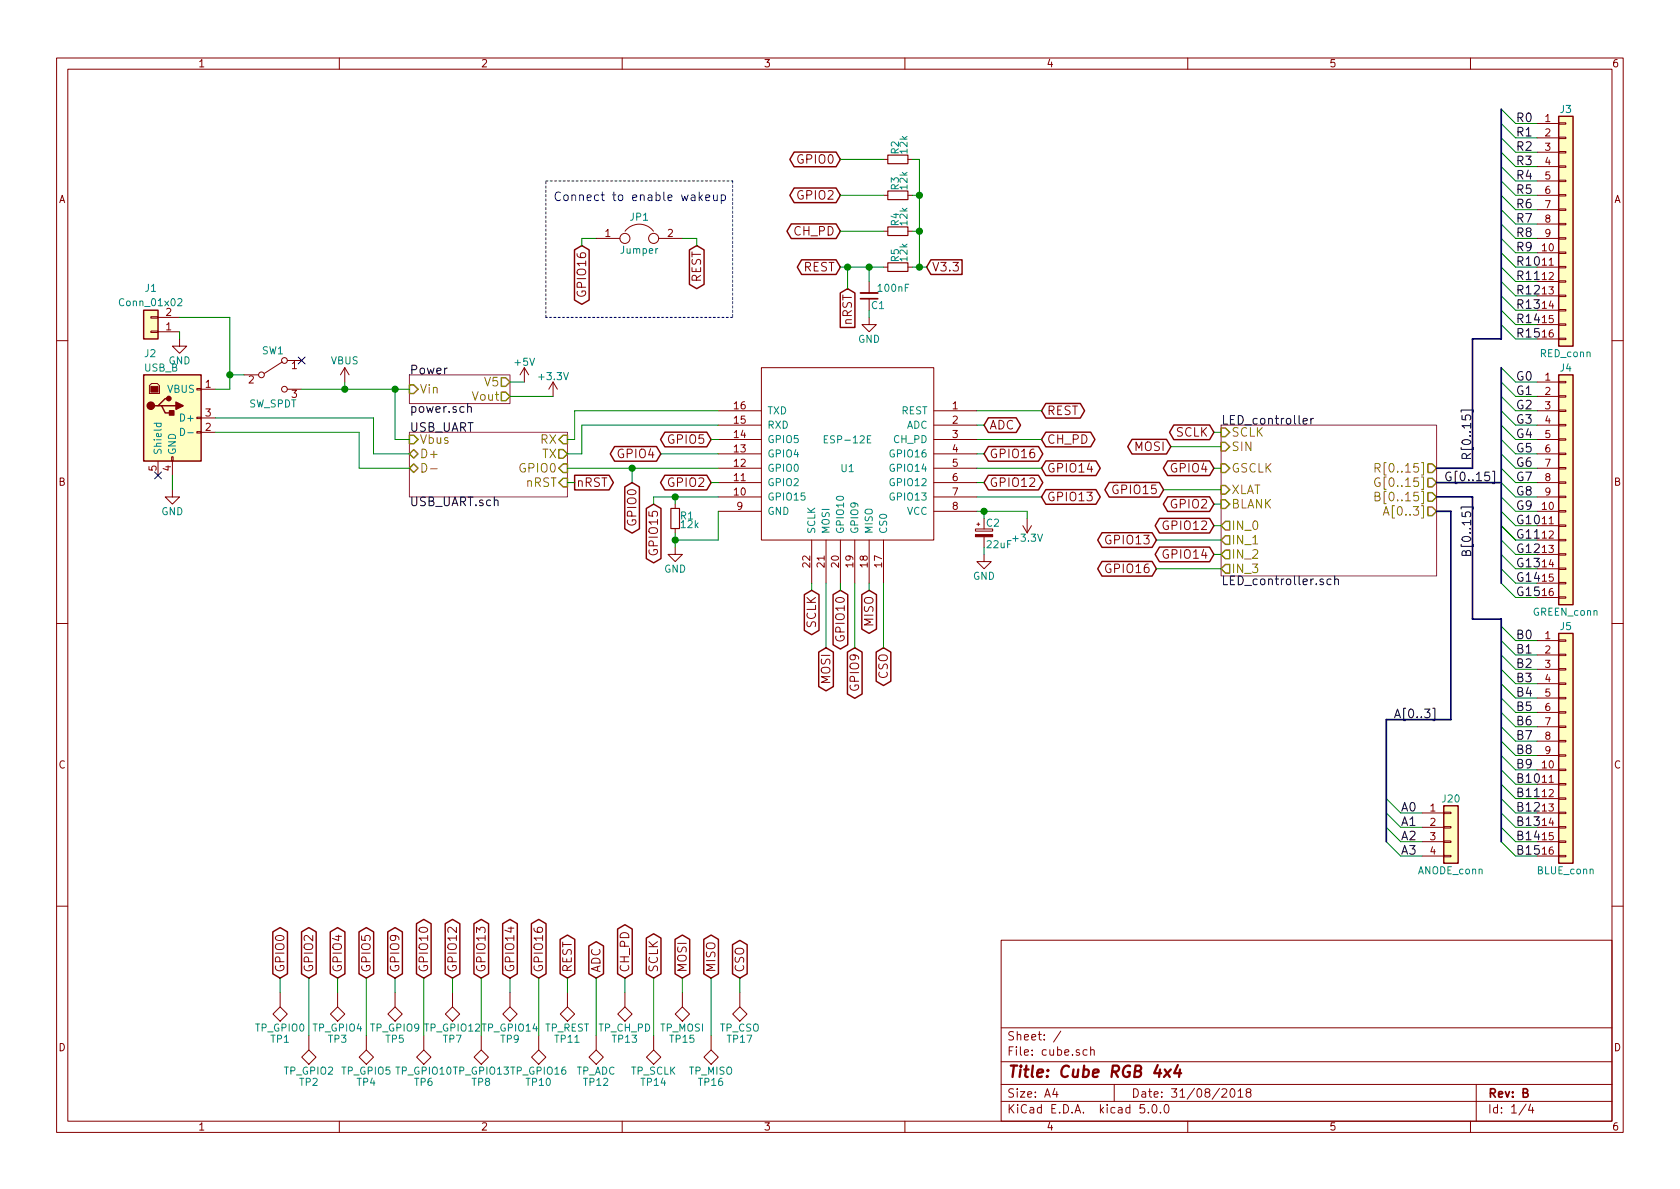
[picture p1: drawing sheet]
<svg xmlns="http://www.w3.org/2000/svg" width="297mm" height="210mm" viewBox="0 0 297 210" stroke-linecap="round" stroke-linejoin="round" font-family="sans-serif">
<g fill="none" stroke="#840000" stroke-width=".18">
<path d="M10 10.3h277v189.9h-277zM12 12.2h273v186.1h-273zM60 10.3v1.9M110 10.3v1.9M160 10.3v1.9M210 10.3v1.9M260 10.3v1.9M156.2 34.5h.8M156.2 28.2h.8M160.5 34.5h.8M160.5 28.2h.8M271.8 21.8h3.8"/>
<path d="M271.8 24.4h3.8M271.8 26.9h3.8M271.8 29.5h3.8M271.8 32h3.8M271.8 34.5h3.8M271.8 37.1h3.8M271.8 39.6h3.8M275.6 39.5h1.3v.2h-1.3zM275.6 37h1.3v.2h-1.3zM275.6 34.4h1.3v.3h-1.3zM275.6 31.9h1.3v.2h-1.3zM275.6 29.3h1.3v.3h-1.3z"/>
<path d="M275.6 26.8h1.3v.2h-1.3zM275.6 24.3h1.3v.2h-1.3zM275.6 21.7h1.3v.3h-1.3zM26.7 56h1.2v.3h-1.2zM26.7 58.5h1.2v.3h-1.2zM27.9 58.7h3.8M27.9 56.1h3.8M31.7 59.9v1.3h1.3l-1.3 1.3-1.2-1.3h1.2M105.4 42.2h4.2M110.5 40.9a3.2 3.2 0 0 1 5 0M116.5 42.2h4.1M153.7 56.1v1.3h1.2l-1.2 1.3-1.3-1.3h1.3"/>
<path d="M153.7 49.8v2M156.2 47.2h.8M156.2 40.9h.8M160.5 47.2h.8M160.5 40.9h.8M271.8 44.7h3.8M271.8 47.2h3.8M271.8 49.8h3.8M271.8 52.3h3.8M271.8 54.9h3.8M271.8 57.4h3.8M271.8 59.9h3.8"/>
<path d="M271.8 42.2h3.8M275.6 59.8h1.3v.3h-1.3zM275.6 57.3h1.3v.2h-1.3zM275.6 54.7h1.3v.3h-1.3zM275.6 52.2h1.3v.2h-1.3zM275.6 49.7h1.3v.2h-1.3zM275.6 47.1h1.3v.3h-1.3zM275.6 44.6h1.3v.2h-1.3zM275.6 42h1.3v.3h-1.3zM10 60.2h2M26.4 68.2l.4-.4h1l.4 .4v1.4h-1.8zM34.8 76.3h.8v.3h-.8z"/>
<path d="M34.8 73.8h.8v.2h-.8zM34.8 68.7h.8v.3h-.8zM35.6 68.8h2.5M35.6 76.4h2.5M35.6 73.9h2.5M43.2 66.3h2.5M49.9 64l-3.2 2M50.8 68.8h2.5M50.8 63.7h2.5M61 65l-.8 1.3M61 65v2.6M61 65l.7 1.3"/>
<path d="M92.7 65l-.8 1.3M92.7 65v2.6M92.7 65l.8 1.3M97.8 67.6l-.8 1.2M97.8 67.6v2.5M97.8 67.6l.8 1.2M127 72.6h7.6M127 77.7h7.6M127 75.2h7.6M134.6 65h30.5v30.5h-30.5zM165.1 72.6h7.6M165.1 77.7h7.6"/>
<path d="M165.1 75.2h7.6M271.8 72.6h3.8M271.8 77.7h3.8M271.8 75.2h3.8M271.8 67.6h3.8M271.8 70.1h3.8M275.6 77.6h1.3v.2h-1.3zM275.6 75.1h1.3v.2h-1.3zM275.6 72.5h1.3v.3h-1.3zM275.6 70h1.3v.2h-1.3zM275.6 67.4h1.3v.3h-1.3zM285 60.2h2"/>
<path d="M27.9 81.5v2.6M30.4 80.8h.2v.7h-.2zM30.5 86.6v1.3h1.2l-1.2 1.2-1.3-1.2h1.3M30.5 81.5v2.6M119.4 96.8v1.2h1.2l-1.2 1.3-1.3-1.3h1.3M119.4 89.1v.8M119.4 93.5v.7M127 87.9h7.6M127 85.3h7.6M127 82.8h7.6M127 80.3h7.6M127 90.4h7.6"/>
<path d="M143.5 95.5v7.6M146 95.5v7.6M148.6 95.5v7.6M151.1 95.5v7.6M153.7 95.5v7.6M156.2 95.5v7.6M165.1 87.9h7.6M165.1 85.3h7.6M165.1 82.8h7.6M165.1 80.3h7.6M165.1 90.4h7.6M172.5 93.5h3v.4h-3z"/>
<path d="M172.7 92.7h.5M173 92.5v.5M174 98v1.3h1.3l-1.3 1.3-1.3-1.3h1.3M174 94.9v1.9M180.8 93l.8 1.2M181.6 91.7v2.5M182.4 93l-.8 1.2M271.8 87.9h3.8M271.8 85.3h3.8M271.8 82.8h3.8M271.8 80.3h3.8M271.8 90.4h3.8"/>
<path d="M271.8 93h3.8M271.8 95.5h3.8M271.8 98h3.8M275.6 97.9h1.3v.3h-1.3zM275.6 95.4h1.3v.2h-1.3zM275.6 92.8h1.3v.3h-1.3zM275.6 90.3h1.3v.2h-1.3zM275.6 87.8h1.3v.2h-1.3zM275.6 85.2h1.3v.3h-1.3zM275.6 82.7h1.3v.2h-1.3zM275.6 80.1h1.3v.3h-1.3zM10 110.3h2"/>
<path d="M271.8 100.6h3.8M271.8 103.1h3.8M271.8 105.7h3.8M271.8 113.3h3.8M271.8 115.8h3.8M271.8 118.4h3.8M275.6 105.5h1.3v.3h-1.3zM275.6 103h1.3v.2h-1.3zM275.6 100.5h1.3v.2h-1.3zM275.6 118.2h1.3v.3h-1.3zM275.6 115.7h1.3v.2h-1.3zM275.6 113.2h1.3v.2h-1.3z"/>
<path d="M285 110.3h2M271.8 136.1h3.8M271.8 138.7h3.8M271.8 120.9h3.8M271.8 123.4h3.8M271.8 126h3.8M271.8 128.5h3.8M271.8 131.1h3.8M271.8 133.6h3.8M275.6 138.6h1.3v.2h-1.3zM275.6 136h1.3v.3h-1.3zM275.6 133.5h1.3v.2h-1.3z"/>
<path d="M275.6 130.9h1.3v.3h-1.3zM275.6 128.4h1.3v.2h-1.3zM275.6 125.9h1.3v.2h-1.3zM275.6 123.3h1.3v.3h-1.3zM275.6 120.8h1.3v.2h-1.3zM251.5 143.8h3.8M251.5 146.3h3.8M251.5 148.8h3.8M251.5 151.4h3.8M255.3 151.3h1.2v.2h-1.2zM255.3 148.7h1.2v.3h-1.2zM255.3 146.2h1.2v.2h-1.2z"/>
<path d="M255.3 143.6h1.2v.3h-1.2zM271.8 141.2h3.8M271.8 143.8h3.8M271.8 146.3h3.8M271.8 148.8h3.8M271.8 151.4h3.8M275.6 151.3h1.3v.2h-1.3zM275.6 148.7h1.3v.3h-1.3zM275.6 146.2h1.3v.2h-1.3zM275.6 143.6h1.3v.3h-1.3zM275.6 141.1h1.3v.2h-1.3zM10 160.2h2"/>
<path d="M49.5 178l1.3 1.3-1.3 1.3-1.2-1.3zM49.5 175.5v2.5M58.4 179.3l1.3-1.3 1.3 1.3-1.3 1.3zM59.7 175.5v2.5M69.8 178l1.3 1.3-1.3 1.3-1.2-1.3zM69.8 175.5v2.5M80 178l1.3 1.3-1.3 1.3-1.3-1.3zM80 175.5v2.5M88.9 179.3l1.3-1.3 1.2 1.3-1.2 1.3zM90.2 175.5v2.5M99.1 179.3l1.2-1.3 1.3 1.3-1.3 1.3zM100.3 175.5v2.5"/>
<path d="M110.5 178l1.3 1.3-1.3 1.3-1.3-1.3zM110.5 175.5v2.5M119.4 179.3l1.2-1.3 1.3 1.3-1.3 1.3zM120.6 175.5v2.5M129.5 179.3l1.3-1.3 1.3 1.3-1.3 1.3zM130.8 175.5v2.5M177 166.3h108v32h-108zM285 160.2h2M53.3 186.9l1.3-1.2 1.3 1.2-1.3 1.3zM54.6 183.1v2.6M60 198.3v1.9M63.5 186.9l1.3-1.2 1.2 1.2-1.2 1.3z"/>
<path d="M64.8 183.1v2.6M73.7 186.9l1.2-1.2 1.3 1.2-1.3 1.3zM74.9 183.1v2.6M83.8 186.9l1.3-1.2 1.3 1.2-1.3 1.3zM85.1 183.1v2.6M94 186.9l1.2-1.2 1.3 1.2-1.3 1.3zM95.2 183.1v2.6M104.1 186.9l1.3-1.2 1.3 1.2-1.3 1.3zM105.4 183.1v2.6M110 198.3v1.9M114.3 186.9l1.3-1.2 1.2 1.2-1.2 1.3zM115.6 183.1v2.6"/>
<path d="M124.5 186.9l1.2-1.2 1.3 1.2-1.3 1.3zM125.7 183.1v2.6M160 198.3v1.9M177 194.8h108M177 191.8h108M177 187.8h108M177 181.8h108M186.5 192.5l-.4 1h1M186.8 193v1M187.6 182.3l-1.3 2M192.2 185.7l-.4-.1-.3 .3 .1 .6h.6M192.8 185.7l.3-.1 .3 .1 .1 .9"/>
<path d="M192.8 185.1v1.5M197 191.8v3M202.3 195.3h-.7l-.1 .7 .3-.1 .5 .1 .1 .2-.1 .5-.2 .1-.6-.1M203 196.7v.1M203.8 195.5l.2-.2a.8 .8 0 0 1 .6 .8 .8 .8 0 0 1-.6 .7l-.2-.1-.1-.4zM205.2 196.7v.1M206 195.5l.3-.2a.94 .94 0 0 1 0 1.5 .79 .79 0 0 1-.3-1.3zM210 198.3v1.9M216.1 192.7l.2-.2h.3l.2 .2 .1 .3-.9 1h.9M217.7 192.6l.1-.1a.8 .8 0 0 1 .6 .8 .8 .8 0 0 1-.6 .7 1 1 0 0 1-.1-1.4zM218.9 193l.4-.5v1.5M218.9 194h.9"/>
<path d="M220.6 193.2l-.3-.3 .1-.2a.48 .48 0 0 1 .7-.1l.1 .2-.1 .3-.6 .1a.48 .48 0 0 0-.1 .7l.2 .1 .5-.1 .1-.4-.3-.3M260 198.3v1.9M261 191.8v6.5M269.8 195.2l-1.2 2M270.6 195.2l-.3 1.1h.9M271 195.8v1"/>
<circle cx="110.5" cy="42.2" r=".89"/>
<circle cx="115.6" cy="42.2" r=".89"/>
<circle cx="46.2" cy="66.3" r=".51"/>
<circle cx="50.3" cy="63.7" r=".51"/>
<circle cx="50.3" cy="68.8" r=".51"/>
</g>
<path d="M205.9 189.1l.9 1.3M207 189.1l-1.2 1.3M208.3 188.3l-.7 1.5h1.2M208.6 189.1l-.1 1.3" fill="none" stroke="#840000" stroke-width=".41"/>
<path d="M72.4 66.3h17.8v5.1h-17.8zM72.4 76.4h27.9v11.5h-27.9zM215.9 75.2h38.1v26.6h-38.1z" fill="none" stroke="#840084" stroke-width=".18"/>
<g fill="none" stroke="#000" stroke-width=".18">
<path d="M82.7 72l.2-.1 .4 .1v.9M82.7 71.4v1.5M230.4 74.5l.7-.2v-.2l-.5-.1-.2 .2 .1 .7h.6M231.8 74v1M232.2 74l-.3 .1-.1 .2M258.3 72.9v-.4h2.2v.4M258.5 73.5v.7l.7 .1-.1-.3v-.5l.3-.1 .5 .1 .1 .2v.3l-.1 .3M259.2 97.7l.1-.2 .2-.1h.4l.1 .2v.6h-1.5l.1-.7h.5l.1 .7M263.9 83.3h.4v2.2h-.4M235.3 102.5l-.4-.1-.3 .3v.4l.2 .2h.5M236 102.5h.1a.37 .37 0 0 1 .6 .1v.8M236 101.9v1.5"/>
<path d="M253.3 125.2h.4v2.2h-.4M271.3 140.9h.9"/>
</g>
<g fill="none" stroke="#848400" stroke-width=".25">
<path d="M72.4 68.1h.8l.7 .7-.7 .8h-.8zM72.4 77h.8l.7 .7-.7 .8h-.8zM88.6 69.3h.8l.8 .8-.8 .8h-.8zM88.6 66.8h.8l.8 .8-.8 .7h-.8zM98.8 79.5h.8l.7 .8-.7 .7h-.8zM99.6 77h.7v1.5h-.7l-.8-.8zM215.9 75.7h.8l.7 .7-.7 .8h-.8zM215.9 78.2h.8l.7 .8-.7 .8h-.8zM72.4 80.3l.8-.8 .7 .8-.7 .7zM72.4 82.8l.8-.8 .7 .8-.7 .8zM99.6 84.6h.7v1.5h-.7l-.8-.8zM99.6 82h.7v1.6h-.7l-.8-.8z"/>
<path d="M215.9 82h.8l.7 .8-.7 .8h-.8zM215.9 88.4h.8l.7 .7-.7 .8h-.8zM215.9 85.8h.8l.7 .8-.7 .8h-.8zM216.7 94.7h.7v1.6h-.7l-.8-.8zM216.7 92.2h.7v1.5h-.7l-.8-.7zM216.7 97.3h.7v1.5h-.7l-.8-.8zM216.7 99.8h.7v1.5h-.7l-.8-.7zM252.5 87.1h.7l.8 .8-.8 .7h-.7zM252.5 82h.7l.8 .8-.8 .8h-.7zM252.5 84.6h.7l.8 .7-.8 .8h-.7zM252.5 89.7h.7l.8 .7-.8 .8h-.7z"/>
</g>
<path d="M74.6 82a.77 .77 0 0 1 .9 .7 .77 .77 0 0 1-.9 .8zM76.1 82.9h1.2M243.1 87.8l.8-.2v-.3l-.1-.2-.7-.1v1.6h.6l.3-.3a.41 .41 0 0 0-.4-.5M243.1 82.7h.8l.1-.2-.1-.4-.2-.1h-.6v1.5M243.5 82.7l.5 .8M243.9 84.6a.71 .71 0 0 0-.9 .7 .71 .71 0 0 0 .9 .6l.1-.5h-.3M244.6 91.1l.5-1.5 .5 1.5M244.7 90.7h.8" fill="none" stroke="#848400" stroke-width=".18"/>
<g fill="#ffffc2" stroke="#ffffc2" stroke-width=".18">
<path d="M25.4 66.3h10.2v15.2h-10.2z"/>
<path d="M25.4 54.9h2.5v5h-2.5z"/>
<path d="M275.6 20.6h2.5v40.6h-2.5z"/>
<path d="M275.6 66.3h2.5v40.6h-2.5z"/>
<path d="M275.6 112h2.5v40.6h-2.5z"/>
<path d="M255.3 142.5h2.5v10.1h-2.5z"/>
</g>
<g fill="none" stroke="#840000" stroke-width=".25">
<path d="M139.9 39.6h7.9l.8 1.3-.8 1.3h-7.9l-.8-1.3zM140.4 33.2h7.4l.8 1.3-.8 1.3h-7.4l-.8-1.3zM140.4 26.9h7.4l.8 1.3-.8 1.3h-7.4l-.8-1.3zM275.6 20.6h2.5v40.6h-2.5zM25.4 54.9h2.5v5h-2.5zM101.6 44.2l1.3-.8 1.3 .8v8.9l-1.3 .7-1.3-.7zM121.9 44.2l1.3-.8 1.3 .8v6.1l-1.3 .7-1.3-.7zM141.7 45.9h6.1l.8 1.3-.8 1.3h-6.1l-.7-1.3zM148.6 51.8l1.3-.8 1.3 .8v6.1h-2.6zM164.6 45.9h5.5v2.6h-5.5l-.8-1.3zM25.4 66.3h10.2v15.2h-10.2zM27.9 71.7h.7l.6 1.3h1.3"/>
<path d="M28.6 71.7h2.5M29.8 70.5h-.6l-1.3 1.2h-.6M108.7 79h7.4l.7 1.3-.7 1.3h-7.4l-.8-1.3zM117.6 76.4h7.4l.7 1.3-.7 1.3h-7.4l-.8-1.3zM174.8 79h8.8l.8 1.3-.8 1.3h-8.8l-.8-1.3zM174.8 73.9h4.9l.7 1.3-.7 1.3h-4.9l-.8-1.3zM184.9 76.4h7.9l.8 1.3-.8 1.3h-7.9l-.8-1.3zM184.9 71.3h6.1l.8 1.3-.8 1.3h-6.1l-.8-1.3zM200.2 77.7h6l.8 1.3-.8 1.3h-6l-.8-1.3zM207.5 75.2h6.4l.7 1.2-.7 1.3h-6.4l-.7-1.3zM275.6 66.3h2.5v40.6h-2.5zM101.6 84h6.1l.8 1.3-.8 1.3h-6.1z"/>
<path d="M110.5 86.1l1.3-.8 1.3 .8v7.4l-1.3 .8-1.3-.8zM114.3 89.9l1.3-.8 1.3 .8v8.9l-1.3 .7-1.3-.7zM117.6 84h7.4l.7 1.3-.7 1.3h-7.4l-.8-1.3zM174.8 84h8.8l.8 1.3-.8 1.3h-8.8l-.8-1.3zM184.9 81.5h8.9l.7 1.3-.7 1.3h-8.9l-.8-1.3zM184.9 86.6h8.9l.7 1.3-.7 1.3h-8.9l-.8-1.3zM194.8 94.2h8.9l.8 1.3-.8 1.3h-8.9l-.7-1.3zM194.8 99.3h8.9l.8 1.3-.8 1.3h-8.9l-.7-1.3zM196.1 85.3h8.9l.7 1.3-.7 1.3h-8.9l-.7-1.3zM205 91.7h8.9l.7 1.3-.7 1.3h-8.9l-.8-1.3zM205 96.7h8.9l.7 1.3-.7 1.3h-8.9l-.8-1.3zM206.5 81.5h7.4l.7 1.3-.7 1.3h-7.4l-.8-1.3z"/>
<path d="M206.5 87.9h7.4l.7 1.2-.7 1.3h-7.4l-.8-1.3zM142.2 105.2l1.3-.8 1.3 .8v6.3l-1.3 .7-1.3-.7zM144.8 115.3l1.2-.8 1.3 .8v6.1l-1.3 .8-1.2-.8zM147.3 105.2l1.3-.8 1.3 .8v8.8l-1.3 .8-1.3-.8zM149.8 115.3l1.3-.8 1.3 .8v7.4l-1.3 .8-1.3-.8zM152.4 105.2l1.3-.8 1.3 .8v6l-1.3 .8-1.3-.8zM154.9 115.3l1.3-.8 1.3 .8v5.2l-1.3 .7-1.3-.7zM275.6 112h2.5v40.6h-2.5zM255.3 142.5h2.5v10.1h-2.5zM48.2 164.8l1.3-.8 1.3 .8v7.4l-1.3 .8-1.3-.8zM53.3 164.8l1.3-.8 1.3 .8v7.4l-1.3 .8-1.3-.8zM58.4 164.8l1.3-.8 1.3 .8v7.4l-1.3 .8-1.3-.8z"/>
<path d="M63.5 164.8l1.3-.8 1.3 .8v7.4l-1.3 .8-1.3-.8zM68.6 164.8l1.2-.8 1.3 .8v7.4l-1.3 .8-1.2-.8zM73.6 163.3l1.3-.7 1.3 .7v8.9l-1.3 .8-1.3-.8zM78.7 163.3l1.3-.7 1.3 .7v8.9l-1.3 .8-1.3-.8zM83.8 163.3l1.3-.7 1.3 .7v8.9l-1.3 .8-1.3-.8zM88.9 163.3l1.3-.7 1.3 .7v8.9l-1.3 .8-1.3-.8zM94 163.3l1.2-.7 1.3 .7v8.9l-1.3 .8-1.2-.8zM99 166.1l1.3-.8 1.3 .8v6.1l-1.3 .8-1.3-.8zM104.1 167.3l1.3-.8 1.3 .8v4.9l-1.3 .8-1.3-.8zM109.2 164.3l1.3-.8 1.3 .8v7.9l-1.3 .8-1.3-.8zM114.3 165.9l1.3-.8 1.3 .8v6.3l-1.3 .8-1.3-.8zM119.4 166.1l1.2-.8 1.3 .8v6.1l-1.3 .8-1.2-.8z"/>
<path d="M124.4 166.1l1.3-.8 1.3 .8v6.1l-1.3 .8-1.3-.8zM129.5 167.1l1.3-.8 1.3 .8v5.1l-1.3 .8-1.3-.8z"/>
</g>
<g fill="#840000" stroke="#840000" stroke-width=".25">
<path d="M30 72.6h.7v.8h-.7z"/>
<path d="M31.1 71.1l1.3 .6-1.3 .7z"/>
<circle cx="26.7" cy="71.7" r=".63"/>
<circle cx="29.8" cy="70.5" r=".38"/>
</g>
<g fill="#840000" stroke="#840000" stroke-width=".18">
<path d="M26.7 68.3h1.2v1h-1.2z"/>
<path d="M172.5 94.5h3v.4h-3z"/>
</g>
<path d="M31.4 52.9l.5-.1 .3 .4-.1 .2-.7 .7h.8M27.2 74.8h1.3M27.7 74.8v.4l.2 .3 .5-.1v-.6M31.9 75.7a.64 .64 0 0 1 .7 .7 .64 .64 0 0 1-.7 .6zM33.2 76.5h1M154 77.1h-.6v1.2h.6" fill="none" stroke="#008484" stroke-width=".18"/>
<path d="M52.7 63.1l1.2 1.3M53.9 63.1l-1.2 1.3M27.3 83.5l1.2 1.2M28.5 83.5l-1.2 1.2" fill="none" stroke="#000084" stroke-width=".18"/>
<g fill="none" stroke="#008400" stroke-width=".18">
<path d="M265.4 19.3l2.6 2.5h3.8M148.6 34.5h7.6M148.6 28.2h7.6M161.3 34.5h1.3M161.3 28.2h1.3v19M265.4 21.8l2.6 2.6h3.8M265.4 24.4l2.6 2.5h3.8M265.4 26.9l2.6 2.6h3.8M265.4 29.5l2.6 2.5h3.8M265.4 32l2.6 2.5h3.8M265.4 34.5l2.6 2.6h3.8M265.4 37.1l2.6 2.5h3.8"/>
<path d="M265.4 39.6l2.6 2.6h3.8M31.7 56.1h8.9v12.7h-2.5M31.7 58.7v1.2M105.4 42.2h-2.5v1.2M120.6 42.2h2.6v1.2M148.6 47.2h7.6M148.6 40.9h7.6M149.9 47.2v3.8M153.7 47.2v2.6M153.7 54.9v1.2M161.3 47.2h2.5M161.3 40.9h1.3"/>
<path d="M265.4 42.2l2.6 2.5h3.8M265.4 44.7l2.6 2.5h3.8M265.4 47.2l2.6 2.6h3.8M265.4 49.8l2.6 2.5h3.8M265.4 52.3l2.6 2.6h3.8M265.4 54.9l2.6 2.5h3.8M265.4 57.4l2.6 2.5h3.8M38.1 73.9h27.9v6.4h6.4M38.1 76.4h25.4v6.4h8.9M40.6 66.3h2.6M53.3 68.8h19.1M61 67.6v1.2"/>
<path d="M69.8 68.8v8.9h2.6M90.2 67.6h2.5M90.2 70.1h7.6M125.7 77.7h1.3M127 72.6h-25.4v5.1h-1.3M127 75.2h-24.1v5.1h-2.6M172.7 72.6h11.4M172.7 75.2h1.3M172.7 77.7h11.4M207 79h8.9M214.6 76.4h1.3M265.4 65l2.6 2.6h3.8"/>
<path d="M265.4 67.6l2.6 2.5h3.8M265.4 70.1l2.6 2.5h3.8M265.4 72.6l2.6 2.6h3.8M265.4 75.2l2.6 2.5h3.8M265.4 77.7l2.6 2.6h3.8M30.5 84.1v2.5M100.3 82.8h26.7M100.3 85.3h1.3M111.8 82.8v2.5M116.8 80.3h10.2M119.4 87.9v1.2M119.4 94.2v2.6"/>
<path d="M125.7 85.3h1.3M127 87.9h-11.4v1.2M127 90.4v5.1h-7.6M172.7 80.3h1.3M172.7 82.8h11.4M172.7 85.3h1.3M172.7 87.9h11.4M172.7 90.4h8.9v1.3M174 90.4v1.3M174 96.8v1.2M204.5 95.5h11.4M205.7 86.6h10.2"/>
<path d="M214.6 82.8h1.3M214.6 93h1.3M214.6 98h1.3M214.6 89.1h1.3M265.4 80.3l2.6 2.5h3.8M265.4 82.8l2.6 2.5h3.8M265.4 85.3l2.6 2.6h3.8M265.4 87.9l2.6 2.5h3.8M265.4 90.4l2.6 2.6h3.8M265.4 93l2.6 2.5h3.8M265.4 95.5l2.6 2.5h3.8M265.4 98l2.6 2.6h3.8"/>
<path d="M143.5 103.1v1.3M146 103.1v11.4M148.6 103.1v1.3M151.1 103.1v11.4M153.7 103.1v1.3M156.2 103.1v11.4M204.5 100.6h11.4M265.4 100.6l2.6 2.5h3.8M265.4 103.1l2.6 2.6h3.8M265.4 110.7l2.6 2.6h3.8M265.4 113.3l2.6 2.5h3.8M265.4 115.8l2.6 2.6h3.8"/>
<path d="M265.4 118.4l2.6 2.5h3.8M265.4 120.9l2.6 2.5h3.8M265.4 123.4l2.6 2.6h3.8M265.4 126l2.6 2.5h3.8M265.4 128.5l2.6 2.6h3.8M265.4 131.1l2.6 2.5h3.8M265.4 133.6l2.6 2.5h3.8M265.4 136.1l2.6 2.6h3.8M265.4 138.7l2.6 2.5h3.8M245.1 141.2l2.5 2.6h3.9M245.1 143.8l2.5 2.5h3.9M245.1 146.3l2.5 2.5h3.9"/>
<path d="M245.1 148.8l2.5 2.6h3.9M265.4 141.2l2.6 2.6h3.8M265.4 143.8l2.6 2.5h3.8M265.4 146.3l2.6 2.5h3.8M265.4 148.8l2.6 2.6h3.8M49.5 173v2.5M54.6 173v10.1M59.7 173v2.5M64.8 173v10.1M69.8 173v2.5M74.9 173v10.1M80 173v2.5"/>
<path d="M85.1 173v10.1M90.2 173v2.5M95.2 173v10.1M100.3 173v2.5M105.4 173v10.1M110.5 173v2.5M115.6 173v10.1M120.6 173v2.5M125.7 173v10.1M130.8 173v2.5"/>
</g>
<path d="M157 33.8h3.5v1.5h-3.5zM157 27.4h3.5v1.6h-3.5zM157 40.1h3.5v1.6h-3.5zM157 46.5h3.5v1.5h-3.5zM118.6 89.9h1.5v3.6h-1.5z" fill="none" stroke="#840000" stroke-width=".2"/>
<path d="M152.1 51.8h3.1" fill="none" stroke="#840000" stroke-width=".33"/>
<path d="M152.1 52.8h3.1" fill="none" stroke="#840000" stroke-width=".3"/>
<path d="M123.6 34v1.5M123.8 34.9l.4 .6M124.2 34.5l-.6 .5M124.8 35l.7-.2-.1-.3h-.4l-.2 .2v.7h.6M126.2 34.5v.9l.4 .1 .2-.2M126.8 34.5v1M127.5 34.5h.5l.2 .1v.7a.48 .48 0 0 1-.7 .1M127.5 34.5v1.5" fill="none" stroke="#0000c2" stroke-width=".18"/>
<g fill="#008400" stroke="#008400" stroke-width=".25">
<circle cx="69.9" cy="68.8" r=".51"/>
<circle cx="153.7" cy="47.2" r=".51"/>
<circle cx="162.6" cy="47.2" r=".51"/>
<circle cx="174" cy="90.4" r=".51"/>
<circle cx="111.8" cy="82.8" r=".51"/>
<circle cx="119.4" cy="95.5" r=".51"/>
<circle cx="119.4" cy="87.9" r=".51"/>
<circle cx="149.9" cy="47.2" r=".51"/>
<circle cx="162.6" cy="40.9" r=".51"/>
<circle cx="162.6" cy="34.5" r=".51"/>
<circle cx="40.6" cy="66.3" r=".51"/>
<circle cx="61" cy="68.8" r=".51"/>
</g>
<path d="M96.5 32h33M129.5 32v24.1M96.5 56.1v-24.1M129.5 56.1h-33" fill="none" stroke="#0000c2" stroke-width=".18" stroke-dasharray=".4 .4"/>
<path d="M265.4 19.3v40.6h-5.1v22.9h-6.3M265.4 65v38.1M254 87.9h6.3v21.6h5.1v39.3M254 85.3h11.4M254 90.4h2.5v36.8h-11.4v21.6" fill="none" stroke="#000084" stroke-width=".3"/>
<text font-size="2.8" fill="#840000" x="178" y="190.5">Title: Cube RGB 4x4</text>
<g font-size="2.1">
<text x="268" y="21.6">R0</text>
<text x="268" y="24.1">R1</text>
<text x="268" y="26.7">R2</text>
<text x="268" y="29.2">R3</text>
<text x="268" y="31.7">R4</text>
<text x="268" y="34.3">R5</text>
<text x="268" y="36.8">R6</text>
<text x="268" y="39.4">R7</text>
<text x="268" y="41.9">R8</text>
<text x="268" y="44.4">R9</text>
<text x="268" y="47">R10</text>
<text x="268" y="49.5">R11</text>
<text x="268" y="52.1">R12</text>
<text x="268" y="54.6">R13</text>
<text x="268" y="57.1">R14</text>
<text x="268" y="59.7">R15</text>
<text x="72.4" y="66.2">Power</text>
<text x="268" y="67.3">G0</text>
<text x="268" y="69.8">G1</text>
<text x="72.4" y="73">power.sch</text>
<text x="72.4" y="76.3">USB_UART</text>
<text x="215.9" y="75.1">LED_controller</text>
<text x="268" y="72.4">G2</text>
<text x="268" y="74.9">G3</text>
<text x="268" y="77.5">G4</text>
<text x="260.1" y="81.5" transform="rotate(-90 260.1 81.5)">R[0..15]</text>
<text x="268" y="80">G5</text>
<text x="268" y="82.5">G6</text>
<text x="72.4" y="89.5">USB_UART.sch</text>
<text x="255.3" y="85.1">G[0..15]</text>
<text x="268" y="85.1">G7</text>
<text x="268" y="87.6">G8</text>
<text x="268" y="90.2">G9</text>
<text x="268" y="92.7">G10</text>
<text x="268" y="95.2">G11</text>
<text x="260.1" y="96.8" transform="rotate(-90 260.1 96.8)">B[0..15]</text>
<text x="268" y="97.8">G12</text>
<text x="268" y="100.3">G13</text>
<text x="215.9" y="103.5">LED_controller.sch</text>
<text x="268" y="102.9">G14</text>
<text x="268" y="105.4">G15</text>
<text x="268" y="113">B0</text>
<text x="268" y="115.6">B1</text>
<text x="268" y="118.1">B2</text>
<text x="268" y="120.6">B3</text>
<text x="268" y="123.2">B4</text>
<text x="268" y="125.7">B5</text>
<text x="246.4" y="127">A[0..3]</text>
<text x="268" y="128.3">B6</text>
<text x="268" y="130.8">B7</text>
<text x="268" y="133.3">B8</text>
<text x="268" y="135.9">B9</text>
<text x="247.6" y="143.5">A0</text>
<text x="268" y="138.4">B10</text>
<text x="268" y="141">B11</text>
<text x="268" y="143.5">B12</text>
<text x="247.6" y="146">A1</text>
<text x="247.6" y="148.6">A2</text>
<text x="268" y="146">B13</text>
<text x="268" y="148.6">B14</text>
<text x="247.6" y="151.1">A3</text>
<text x="268" y="151.1">B15</text>
</g>
<g font-size="2.1" fill="#840000">
<text x="141.2" y="29">GPIO0</text>
<text x="141.2" y="35.3">GPIO2</text>
<text x="140.5" y="41.7">CH_PD</text>
<text x="103.6" y="52" transform="rotate(-90 103.6 52)">GPIO16</text>
<text x="124" y="50" transform="rotate(-90 124 50)">REST</text>
<text x="142" y="48">REST</text>
<text x="164.7" y="48">V3.3</text>
<text x="150.6" y="57.5" transform="rotate(-90 150.6 57.5)">nRST</text>
<text x="174.9" y="75.9">ADC</text>
<text x="185.1" y="73.4">REST</text>
<text x="207.9" y="77.2">SCLK</text>
<text x="109.4" y="81">GPIO4</text>
<text x="118.3" y="78.5">GPIO5</text>
<text x="174.9" y="81">GPIO16</text>
<text x="185.1" y="83.6">GPIO14</text>
<text x="185.1" y="78.5">CH_PD</text>
<text x="200.7" y="79.8">MOSI</text>
<text x="207.2" y="83.6">GPIO4</text>
<text x="101.9" y="86.1">nRST</text>
<text x="118.3" y="86.1">GPIO2</text>
<text x="174.9" y="86.1">GPIO12</text>
<text x="185.1" y="88.6">GPIO13</text>
<text x="197.2" y="87.4">GPIO15</text>
<text x="207.2" y="89.9">GPIO2</text>
<text x="112.5" y="92.7" transform="rotate(-90 112.5 92.7)">GPIO0</text>
<text x="206" y="93.7">GPIO12</text>
<text x="116.3" y="97.7" transform="rotate(-90 116.3 97.7)">GPIO15</text>
<text x="195.9" y="96.3">GPIO13</text>
<text x="195.9" y="101.3">GPIO16</text>
<text x="206" y="98.8">GPIO14</text>
<text x="144.3" y="111.1" transform="rotate(-90 144.3 111.1)">SCLK</text>
<text x="149.4" y="113" transform="rotate(-90 149.4 113)">GPIO10</text>
<text x="154.4" y="110.7" transform="rotate(-90 154.4 110.7)">MISO</text>
<text x="146.8" y="120.9" transform="rotate(-90 146.8 120.9)">MOSI</text>
<text x="151.9" y="121.9" transform="rotate(-90 151.9 121.9)">GPIO9</text>
<text x="157" y="120.1" transform="rotate(-90 157 120.1)">CSO</text>
<text x="50.3" y="172.1" transform="rotate(-90 50.3 172.1)">GPIO0</text>
<text x="55.4" y="172.1" transform="rotate(-90 55.4 172.1)">GPIO2</text>
<text x="60.5" y="172.1" transform="rotate(-90 60.5 172.1)">GPIO4</text>
<text x="65.5" y="172.1" transform="rotate(-90 65.5 172.1)">GPIO5</text>
<text x="70.6" y="172.1" transform="rotate(-90 70.6 172.1)">GPIO9</text>
<text x="75.7" y="172.1" transform="rotate(-90 75.7 172.1)">GPIO10</text>
<text x="80.8" y="172.1" transform="rotate(-90 80.8 172.1)">GPIO12</text>
<text x="85.9" y="172.1" transform="rotate(-90 85.9 172.1)">GPIO13</text>
<text x="90.9" y="172.1" transform="rotate(-90 90.9 172.1)">GPIO14</text>
<text x="96" y="172.1" transform="rotate(-90 96 172.1)">GPIO16</text>
<text x="101.1" y="172.1" transform="rotate(-90 101.1 172.1)">REST</text>
<text x="106.2" y="172.1" transform="rotate(-90 106.2 172.1)">ADC</text>
<text x="111.3" y="172.1" transform="rotate(-90 111.3 172.1)">CH_PD</text>
<text x="116.3" y="172.1" transform="rotate(-90 116.3 172.1)">SCLK</text>
<text x="121.4" y="172.1" transform="rotate(-90 121.4 172.1)">MOSI</text>
<text x="126.5" y="172.1" transform="rotate(-90 126.5 172.1)">MISO</text>
<text x="131.6" y="172.1" transform="rotate(-90 131.6 172.1)">CSO</text>
<text x="178" y="184">Sheet: /</text>
<text x="178" y="186.7">File: cube.sch</text>
<text x="178" y="196.9">KiCad E.D.A. kicad 5.0.0</text>
<text x="178" y="194.1">Size: A4</text>
<text x="200" y="194.1">Date: 31/08/2018</text>
<text x="263" y="194.1">Rev: B</text>
<text x="263" y="196.9">Id: 1/4</text>
</g>
<text font-size="2.1" fill="#0000c2" x="97.8" y="35.6">Connect to enable wakeup</text>
<g font-size="2.1" fill="#848400">
<text x="74.2" y="69.6">Vin</text>
<text x="83.7" y="70.9">Vout</text>
<text x="85.8" y="68.3">V5</text>
<text x="217.7" y="77.2">SCLK</text>
<text x="74.2" y="78.5">Vbus</text>
<text x="74.2" y="81">D+</text>
<text x="92.1" y="83.6">GPIO0</text>
<text x="95.6" y="78.5">RX</text>
<text x="95.8" y="81">TX</text>
<text x="217.7" y="79.8">SIN</text>
<text x="217.7" y="83.6">GSCLK</text>
<text x="244.6" y="83.6">R[0..15]</text>
<text x="93" y="86.1">nRST</text>
<text x="217.7" y="89.9">BLANK</text>
<text x="217.7" y="87.4">XLAT</text>
<text x="244.4" y="86.1">G[0..15]</text>
<text x="244.6" y="88.6">B[0..15]</text>
<text x="217.7" y="93.7">IN_0</text>
<text x="245.7" y="91.2">A[0..3]</text>
<text x="217.7" y="96.3">IN_1</text>
<text x="217.7" y="98.8">IN_2</text>
<text x="217.7" y="101.3">IN_3</text>
</g>
<g font-size="1.8" fill="#840000">
<text x="35" y="11.9">1</text>
<text x="85" y="11.9">2</text>
<text x="135" y="11.9">3</text>
<text x="185" y="11.9">4</text>
<text x="235" y="11.9">5</text>
<text x="285" y="11.9">6</text>
<text x="273.2" y="21.6">1</text>
<text x="273.2" y="24.1">2</text>
<text x="273.2" y="26.7">3</text>
<text x="273.2" y="29.2">4</text>
<text x="10.4" y="35.9">A</text>
<text x="273.2" y="31.7">5</text>
<text x="273.2" y="34.3">6</text>
<text x="285.4" y="35.9">A</text>
<text x="107" y="41.9">1</text>
<text x="118.1" y="41.9">2</text>
<text x="273.2" y="36.8">7</text>
<text x="273.2" y="39.4">8</text>
<text x="273.2" y="41.9">9</text>
<text x="272.7" y="44.4">10</text>
<text x="272.7" y="47">11</text>
<text x="272.7" y="49.5">12</text>
<text x="272.7" y="52.1">13</text>
<text x="29.4" y="58.4">1</text>
<text x="29.4" y="55.9">2</text>
<text x="272.7" y="54.6">14</text>
<text x="272.7" y="57.1">15</text>
<text x="272.7" y="59.7">16</text>
<text x="51.6" y="65.3">1</text>
<text x="36.3" y="68.6">1</text>
<text x="44" y="67.8">2</text>
<text x="273.2" y="67.3">1</text>
<text x="273.2" y="69.8">2</text>
<text x="36.3" y="76.2">2</text>
<text x="36.3" y="73.7">3</text>
<text x="129.8" y="77.5">14</text>
<text x="129.8" y="74.9">15</text>
<text x="129.8" y="72.4">16</text>
<text x="168.4" y="72.4">1</text>
<text x="168.4" y="74.9">2</text>
<text x="168.4" y="77.5">3</text>
<text x="273.2" y="72.4">3</text>
<text x="273.2" y="74.9">4</text>
<text x="273.2" y="77.5">5</text>
<text x="27.7" y="83.3" transform="rotate(-90 27.7 83.3)">5</text>
<text x="30.2" y="83.3" transform="rotate(-90 30.2 83.3)">4</text>
<text x="129.8" y="82.5">12</text>
<text x="129.8" y="80">13</text>
<text x="168.4" y="80">4</text>
<text x="168.4" y="82.5">5</text>
<text x="273.2" y="80">6</text>
<text x="273.2" y="82.5">7</text>
<text x="10.4" y="85.9">B</text>
<text x="129.8" y="87.6">10</text>
<text x="129.8" y="85.1">11</text>
<text x="168.4" y="85.1">6</text>
<text x="168.4" y="87.6">7</text>
<text x="273.2" y="85.1">8</text>
<text x="273.2" y="87.6">9</text>
<text x="285.4" y="85.9">B</text>
<text x="130.3" y="90.2">9</text>
<text x="168.4" y="90.2">8</text>
<text x="272.7" y="90.2">10</text>
<text x="272.7" y="92.7">11</text>
<text x="272.7" y="95.2">12</text>
<text x="143.3" y="100.3" transform="rotate(-90 143.3 100.3)">22</text>
<text x="145.8" y="100.3" transform="rotate(-90 145.8 100.3)">21</text>
<text x="148.3" y="100.3" transform="rotate(-90 148.3 100.3)">20</text>
<text x="150.9" y="100.3" transform="rotate(-90 150.9 100.3)">19</text>
<text x="153.4" y="100.3" transform="rotate(-90 153.4 100.3)">18</text>
<text x="156" y="100.3" transform="rotate(-90 156 100.3)">17</text>
<text x="272.7" y="97.8">13</text>
<text x="272.7" y="100.3">14</text>
<text x="272.7" y="102.9">15</text>
<text x="272.7" y="105.4">16</text>
<text x="273.2" y="113">1</text>
<text x="273.2" y="115.6">2</text>
<text x="273.2" y="118.1">3</text>
<text x="273.2" y="120.6">4</text>
<text x="273.2" y="123.2">5</text>
<text x="273.2" y="125.7">6</text>
<text x="273.2" y="128.3">7</text>
<text x="273.2" y="130.8">8</text>
<text x="10.4" y="135.9">C</text>
<text x="272.7" y="135.9">10</text>
<text x="273.2" y="133.3">9</text>
<text x="285.4" y="135.9">C</text>
<text x="252.9" y="143.5">1</text>
<text x="272.7" y="138.4">11</text>
<text x="272.7" y="141">12</text>
<text x="272.7" y="143.5">13</text>
<text x="252.9" y="146">2</text>
<text x="252.9" y="148.6">3</text>
<text x="272.7" y="146">14</text>
<text x="272.7" y="148.6">15</text>
<text x="252.9" y="151.1">4</text>
<text x="272.7" y="151.1">16</text>
<text x="10.4" y="185.9">D</text>
<text x="285.4" y="185.9">D</text>
<text x="35" y="199.9">1</text>
<text x="85" y="199.9">2</text>
<text x="135" y="199.9">3</text>
<text x="185" y="199.9">4</text>
<text x="235" y="199.9">5</text>
<text x="285" y="199.9">6</text>
</g>
<g font-size="1.8" fill="#008484">
<text x="275.9" y="20">J3</text>
<text x="158.9" y="27.2" transform="rotate(-90 158.9 27.2)">R2</text>
<text x="160.5" y="27.1" transform="rotate(-90 160.5 27.1)">12k</text>
<text x="158.9" y="33.6" transform="rotate(-90 158.9 33.6)">R3</text>
<text x="160.5" y="33.4" transform="rotate(-90 160.5 33.4)">12k</text>
<text x="111.5" y="39">JP1</text>
<text x="158.9" y="39.9" transform="rotate(-90 158.9 39.9)">R4</text>
<text x="160.5" y="39.8" transform="rotate(-90 160.5 39.8)">12k</text>
<text x="109.8" y="44.9">Jumper</text>
<text x="158.9" y="46.3" transform="rotate(-90 158.9 46.3)">R5</text>
<text x="160.5" y="46.1" transform="rotate(-90 160.5 46.1)">12k</text>
<text x="25.7" y="51.6">J1</text>
<text x="155.4" y="51.6">100nF</text>
<text x="21.4" y="54.1">Conn_01x02</text>
<text x="154.1" y="54.7">C1</text>
<text x="25.5" y="65.7">USB_B</text>
<text x="25.6" y="63.2">J2</text>
<text x="29.8" y="64.4">GND</text>
<text x="46.4" y="62.7">SW1</text>
<text x="58.5" y="64.4">VBUS</text>
<text x="91.1" y="64.7">+5V</text>
<text x="151.7" y="60.6">GND</text>
<text x="272.4" y="63.2">RED_conn</text>
<text x="275.9" y="65.7">J4</text>
<text x="29.6" y="69.5">VBUS</text>
<text x="51.6" y="70.4">3</text>
<text x="95.5" y="67.2">+3.3V</text>
<text x="32.2" y="74.5">D+</text>
<text x="44" y="72.1">SW_SPDT</text>
<text x="135.6" y="75.8">RXD</text>
<text x="135.6" y="73.3">TXD</text>
<text x="159.4" y="73.3">REST</text>
<text x="160.2" y="75.8">ADC</text>
<text x="28.6" y="80.5" transform="rotate(-90 28.6 80.5)">Shield</text>
<text x="31.1" y="80.5" transform="rotate(-90 31.1 80.5)">GND</text>
<text x="135.6" y="83.4">GPIO0</text>
<text x="135.6" y="80.9">GPIO4</text>
<text x="135.6" y="78.4">GPIO5</text>
<text x="146.2" y="78.4">ESP-12E</text>
<text x="148.7" y="83.5">U1</text>
<text x="157.7" y="80.9">GPIO16</text>
<text x="157.7" y="83.4">GPIO14</text>
<text x="158.1" y="78.4">CH_PD</text>
<text x="135.6" y="88.5">GPIO15</text>
<text x="135.6" y="86">GPIO2</text>
<text x="157.7" y="86">GPIO12</text>
<text x="157.7" y="88.5">GPIO13</text>
<text x="28.5" y="91.1">GND</text>
<text x="120.3" y="91.9">R1</text>
<text x="120.5" y="93.4">12k</text>
<text x="135.6" y="91.1">GND</text>
<text x="144.1" y="94.5" transform="rotate(-90 144.1 94.5)">SCLK</text>
<text x="146.7" y="94.5" transform="rotate(-90 146.7 94.5)">MOSI</text>
<text x="149.2" y="94.5" transform="rotate(-90 149.2 94.5)">GPIO10</text>
<text x="151.8" y="94.5" transform="rotate(-90 151.8 94.5)">GPIO9</text>
<text x="154.3" y="94.5" transform="rotate(-90 154.3 94.5)">MISO</text>
<text x="156.8" y="94.5" transform="rotate(-90 156.8 94.5)">CS0</text>
<text x="160.4" y="91.1">VCC</text>
<text x="174.4" y="93.1">C2</text>
<text x="179.3" y="95.8">+3.3V</text>
<text x="117.4" y="101.3">GND</text>
<text x="174.6" y="96.9">22uF</text>
<text x="172" y="102.5">GND</text>
<text x="271.1" y="108.9">GREEN_conn</text>
<text x="275.9" y="111.4">J5</text>
<text x="255.1" y="141.9">J20</text>
<text x="250.7" y="154.6">ANODE_conn</text>
<text x="271.9" y="154.6">BLUE_conn</text>
<text x="45.2" y="182.4">TP_GPIO0</text>
<text x="47.9" y="184.4">TP1</text>
<text x="55.4" y="182.4">TP_GPIO4</text>
<text x="58.1" y="184.4">TP3</text>
<text x="65.5" y="182.4">TP_GPIO9</text>
<text x="68.2" y="184.4">TP5</text>
<text x="75.2" y="182.4">TP_GPIO12</text>
<text x="78.4" y="184.4">TP7</text>
<text x="85.4" y="182.4">TP_GPIO14</text>
<text x="88.5" y="184.4">TP9</text>
<text x="96.3" y="182.4">TP_REST</text>
<text x="98.2" y="184.4">TP11</text>
<text x="105.8" y="182.4">TP_CH_PD</text>
<text x="108.4" y="184.4">TP13</text>
<text x="116.7" y="182.4">TP_MOSI</text>
<text x="118.5" y="184.4">TP15</text>
<text x="127.3" y="182.4">TP_CSO</text>
<text x="128.7" y="184.4">TP17</text>
<text x="50.3" y="190">TP_GPIO2</text>
<text x="60.5" y="190">TP_GPIO5 TP_GPIO10 TP_GPIO13 TP_GPIO16</text>
<text x="101.9" y="190">TP_ADC</text>
<text x="111.6" y="190">TP_SCLK</text>
<text x="121.8" y="190">TP_MISO</text>
<text x="53" y="192">TP2</text>
<text x="63.1" y="192">TP4</text>
<text x="73.3" y="192">TP6</text>
<text x="83.5" y="192">TP8</text>
<text x="93.1" y="192">TP10</text>
<text x="103.3" y="192">TP12</text>
<text x="113.4" y="192">TP14</text>
<text x="123.6" y="192">TP16</text>
</g>
</svg>
